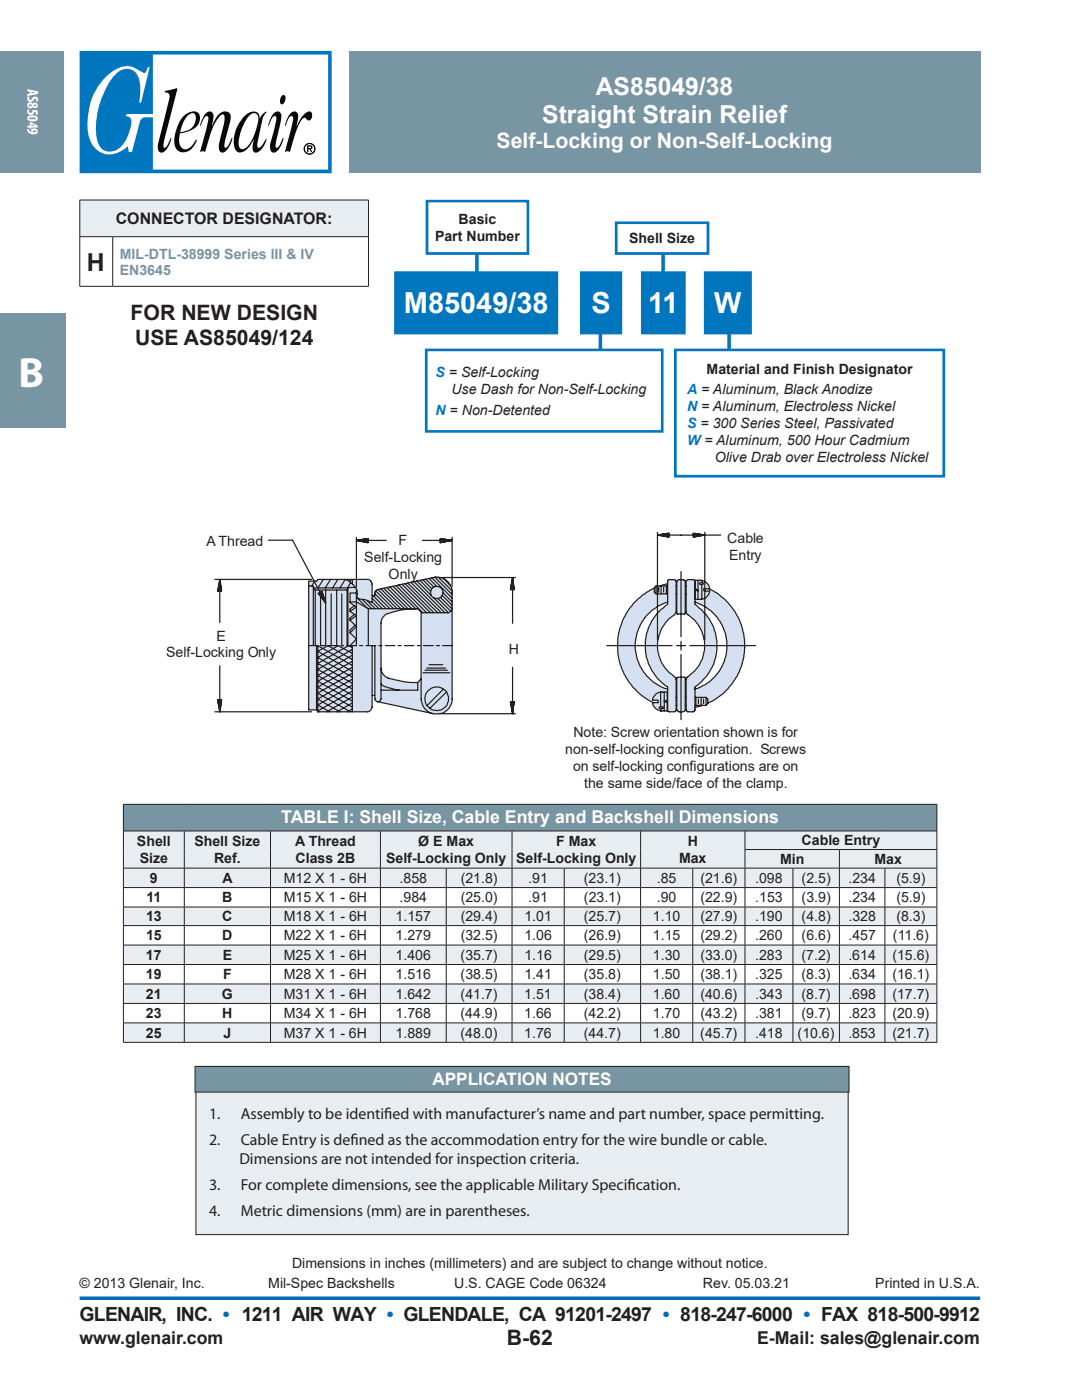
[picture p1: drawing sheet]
<svg xmlns="http://www.w3.org/2000/svg" width="216mm" height="279mm" viewBox="0 0 216 279" stroke-linecap="round" stroke-linejoin="round" font-family="sans-serif">
<path d="M15.9 259.1h179.7" fill="none" stroke="#006bb6" stroke-width=".71" stroke-linecap="butt"/>
<g fill="#7895a3">
<path d="M-.1 10.2h12.8v24.3h-12.8z" fill-rule="evenodd"/>
<path d="M69.6 10.2h126v24.3h-126z" fill-rule="evenodd"/>
</g>
<path d="M15.9 10.2h50.3v24.4h-50.3z" fill="#fff"/>
<path d="M30.5 10.9h35v23l-35-.1zM15.9 10.2v24.4h50.3v-24.4z" fill="#0076bf"/>
<g fill="#070909">
<path d="M56.3 19h.5a1.35 1.35 0 0 1-.5 1.8 .95 .95 0 0 1-.2-1.5z"/>
<path d="M61.5 29.2l.6 .1v.2l-.6 .1zM61.3 29v1.4h.2v-.6h.3l.3 .6h.2l-.3-.6 .1-.1a.37 .37 0 0 0 0-.6zM60.6 29.7a1.16 1.16 0 0 0 2.3 0 1.16 1.16 0 0 0-2.3 0zM60.8 29.7a.96 .96 0 0 1 1.9 0 .96 .96 0 0 1-1.9 0z"/>
<path d="M61.5 29.2l.6 .1v.2l-.6 .1zM61.3 29v1.4h.2v-.6h.3l.3 .6h.2l-.3-.6 .1-.1a.37 .37 0 0 0 0-.6zM60.6 29.7a1.16 1.16 0 0 0 2.3 0 1.16 1.16 0 0 0-2.3 0zM60.8 29.7a.96 .96 0 0 1 1.9 0 .96 .96 0 0 1-1.9 0z"/>
</g>
<path d="M21.2 15.3a5.6 5.6 0 0 1 5-2l2.5 1.3a1.36 1.36 0 0 0 .8-1.2l.2-.1a1.83 1.83 0 0 1-.2 1.6l-1.3 5.2-.2 .4-.2-.4 .1-1a7.7 7.7 0 0 0-.6-4.3 2.66 2.66 0 0 0-4.3 0 16.7 16.7 0 0 0-3.6 13.1 2.69 2.69 0 0 0 1.9 2.3 2.69 2.69 0 0 0 2.9-.9 8.3 8.3 0 0 0 2-5.5l-.2-.3-.8-.3v-.3l.5-.1h4.8v.6h-1.6a1.25 1.25 0 0 0-1.1 1.3l-1.5 5.7h-.6l-.2-1.2a4.6 4.6 0 0 1-6.2 .7 6 6 0 0 1-1.9-5 12.7 12.7 0 0 1 3.8-9.6z" fill="#fff"/>
<g fill="#070909">
<path d="M41.1 22.6a.87 .87 0 0 1 1.1-.2 .87 .87 0 0 1 .4 1.1l-.2 1.5a3.6 3.6 0 0 1 2.5-2.8 1.12 1.12 0 0 1 1.1 1.6l-1.1 4.2a1.38 1.38 0 0 0 .1 1.5 2.84 2.84 0 0 0 1.2-1.8l.1-.2-.2 1.2a2.72 2.72 0 0 1-1.8 1.8 1.32 1.32 0 0 1-.6-1.8l.2-1a11.2 11.2 0 0 0 .8-4.7l-.2-.2a4.2 4.2 0 0 0-2 2.6l-1.6 4.9a.71 .71 0 0 0-1 .1l1.6-6.1a.77 .77 0 0 0-.3-1.2 3.2 3.2 0 0 0-1.1 2l-.2-.1 .4-1.1z"/>
<path d="M54.7 22.6a.87 .87 0 0 1 1.1-.2 .87 .87 0 0 1 .3 1.1l-1 4.5a1.39 1.39 0 0 0 .1 1.5 2.84 2.84 0 0 0 1.2-1.8l.1-.2-.2 1.2a2.72 2.72 0 0 1-1.7 1.8 1.32 1.32 0 0 1-.7-1.8 16.7 16.7 0 0 0 1.2-5.3l-.2-.2a1.2 1.2 0 0 0-1 1.2l-.4 .7 .4-1.2z"/>
<path d="M32.9 18.2l2.5-.5-2.6 10.2a1.47 1.47 0 0 0 0 1.6 2.84 2.84 0 0 0 1.2-1.8l.2-.2-.3 1.2a2.72 2.72 0 0 1-1.7 1.8 1.25 1.25 0 0 1-.7-1.8l2.2-8.7a.98 .98 0 0 0 .1-1.1 .98 .98 0 0 0-.9-.5z"/>
<path d="M58 22.6a.87 .87 0 0 1 1.2-.2 .87 .87 0 0 1 .3 1.1l-.3 1.6 .7-1.3a2.09 2.09 0 0 1 2.1-1.5 1.12 1.12 0 0 1-.3 1.7h-.4a.6 .6 0 0 0-.4-.5 .6 .6 0 0 0-.6 .3 22.6 22.6 0 0 0-2.5 6.6v-.1a.69 .69 0 0 0-1 .1l1.6-6.1a.77 .77 0 0 0-.3-1.2 3.2 3.2 0 0 0-1.1 2l-.2-.1 .4-1.1z"/>
<path d="M37.3 23.2a1.07 1.07 0 0 1 1.6-.4 2.66 2.66 0 0 1-2.5 3.5l-.5 .1a7.1 7.1 0 0 1 1.4-3.2zM36.5 23.3a7.5 7.5 0 0 0-1.5 6.1 2.07 2.07 0 0 0 3.5-.1l.8-1.2-.1-.2-.2 .1a3.1 3.1 0 0 1-2 1.8 1.9 1.9 0 0 1-1.2-2.5l.1-.7 .8-.1a3.5 3.5 0 0 0 3.2-2.7 1.32 1.32 0 0 0-.5-1.4 1.32 1.32 0 0 0-1.5 0z"/>
<path d="M49.9 23a.98 .98 0 0 1 1.2-.3 .98 .98 0 0 1 .5 1.2 11.3 11.3 0 0 1-2.3 5.4 .92 .92 0 0 1-1.1 .5 .92 .92 0 0 1-.6-1.1 9.8 9.8 0 0 1 2.3-5.7zM48.7 23.2a7.1 7.1 0 0 0-1.9 6.2 1.26 1.26 0 0 0 .9 1 1.26 1.26 0 0 0 1.2-.3l.7-.7 1-1.5-.1 .8a2.13 2.13 0 0 0 .1 1.6 1.27 1.27 0 0 0 1.8-.7 3.2 3.2 0 0 0 .7-1.9l-.2 .4a2.73 2.73 0 0 1-1.3 1.4 .79 .79 0 0 1-.2-1.1l.2-1.1a13.9 13.9 0 0 1 1.2-4.4l.4-.6a2.43 2.43 0 0 0-1.4 1.3v-.1a1.15 1.15 0 0 0-1.7-1.2l-.9 .5z"/>
</g>
<path d="M-.1 62.6h13.2v22.8h-13.2z" fill="#7895a3"/>
<g fill="#d5e1f2">
<path d="M61.6 116l1.5 .1 .4-.4h10.2l.4 .5 .1 .6v2.1l.6-.1a1.02 1.02 0 0 1 .7-1.1l11.6-2.5a3.1 3.1 0 0 1 3.1 2.5v22.2a3 3 0 0 1-3.4 2.5l-11.2-2.3a.84 .84 0 0 1-.8-.6l-.1-.7h-.5v2.2a1.03 1.03 0 0 1-.6 1h-10.1l-.3-.3h-1.6z"/>
<path d="M126.5 120.4l1.1-1.1 1.3-1 1.6-.8 .6-.6h.8l1.3-.5a.62 .62 0 0 1 .3-.7l.5 .1a.7 .7 0 0 1 1 .4 .81 .81 0 0 1 1-.5l.6 .1 .2 .4a1.38 1.38 0 0 1 1.9-.3h.1a2.11 2.11 0 0 1 2.8 1.5 13.1 13.1 0 0 1 6.7 14.2 12.5 12.5 0 0 1-7 8.7l-.4 .5h-1l-1.2 .5a.94 .94 0 0 1-.8 .8 .94 .94 0 0 1-1-.6 .98 .98 0 0 1-1 .6 .98 .98 0 0 1-.9-.7 1.11 1.11 0 0 1-1.8 .4h-.2a2.19 2.19 0 0 1-2.8-1.6 12.7 12.7 0 0 1-3.7-19.8z"/>
</g>
<g fill="#fff">
<path d="M76.3 123.3l.8-.7 3.6-1 2.5-.1 .9 .8-.1 13.2-.8 .8-4.2-.5-2.2-.7-.7-1.2-.1-9.6z"/>
<path d="M133.4 123.6l1.4-1.2 .4 .2 1.3 .1 .4-.3 2 1.7a7.6 7.6 0 0 1-1.2 10.7l-.9 .8-.3-.4h-1.3l-.3 .4a9.1 9.1 0 0 1-3.8-7.1l.4-1.9 .9-1.7z"/>
<path d="M138.7 120.2a9.3 9.3 0 0 1 6.2 8.4v2.3l-.8 2-1.5 2.2-1.8 1.6-2.1 .8v-.4l1.4-1.2 2.3-3.2a10.1 10.1 0 0 0-3.7-12z"/>
<path d="M129.1 122.9l1.6-1.6 2.5-1.1v.4a9.8 9.8 0 0 0-2.7 14.1l1.4 1.4 1.5 1.1-.1 .5a9.5 9.5 0 0 1-6.1-6.2l-.6-2.8 .6-2.7 .9-1.6z"/>
</g>
<g fill="none" stroke="#231f20" stroke-width=".25">
<path d="M42.9 115.6h19.3M43.5 117.7l-.1 .3M43.6 116.9v1.1v-.8M43.8 116.1l-.1 1.9v-1.5M43.9 115.6l.3 2.4h-.8zM43.9 115.6v8.6M43.9 115.6l-.1 2.4v-2.2M43.9 116v2l.1-1.6M44.1 116.8v1.2v-.8M44.2 117.5v.5M53.6 107.8h4.8l6.6 12.5M61.6 116.9h.9v11.9"/>
<path d="M62.8 116l-.6 .9M62.9 117.8l-.4-.5h6.9v11.5M62.9 117.8v11M62.9 117.8h6.4M63.2 116l.2-.4h9.9a1.02 1.02 0 0 1 1 1v3.7l-1.4-.6-.7-.1a.89 .89 0 0 1-.9-.3 .89 .89 0 0 1-.1-1 3.3 3.3 0 0 0-1.6-2.3l-.7-.4-1 1.7M63.2 116h-1.6v12.8M63.5 118.4l.7-.3 .8 2.2zM64 118.5v10.3M64.3 118.1l-.1 1.2v-1.2l-.1 1.1-.1-1.1v.9l-.1-.7-.1 .6v-.6l-.1 .3-.1-.3-.1 .1M64.3 118.3v1.1l.1-1M64.4 118.6v1l.1-.8M64.5 115.6l-1 1.7"/>
<path d="M64.6 119v.8v-.6M64.7 119.3v.7l.1-.5M64.8 119.7v.4l.1-.2M65 117.8v11M66 115.6l-1.1 1.7M66.1 118.5v10.3M67.2 117.8v11M67.4 115.6l-1 1.7M68.2 118.5v10.3M69.3 117.8v11h1.9M69.4 117.3l-.1 .5M69.4 117.2h1.5"/>
<path d="M69.9 116.3l-.6 1M70.1 115.6l-.4 .5M70.3 115.7v.8M71.1 107.8l2.3-.3v.8zM71.1 107.8l2.3 .1h-2.2M71.1 107.8h6M71.1 107.3v9.9M71.1 118.3h-1.3v2l1.3 .8-1.3 .9M71.1 118.4l.1 .2M71.1 119.2l2.2 2.2M71.2 117.8h-.1v11M71.6 107.9l1.8 .1h-1.4"/>
<path d="M71.8 107.7l1.6 .1h-1.9M72.3 119.6l1.9 1.9M72.3 108.1h1.1h-.7M72.6 107.6h.8h-1.2M72.9 107.6h.5M73.1 108.2l.3 .1M73.2 119.8l1.7 1.7M74.3 119.4l2 2.1M74.3 118.9h.5M74.4 118.9l2.6 2.6M74.8 118.9v-.8l.5-.4 11.2-2.4a2.98 2.98 0 0 1 3.7 3v21.2a3 3 0 0 1-3.7 2.9l-11.2-2.4M74.8 118.5l3 3"/>
<path d="M75 117.9l3.5 3.6M75.4 117.7l3.8 3.8M76 117.5l4 4M76.6 117.4l4.1 4.1M77.2 117.3l4.2 4.2M77.8 117.2l4.4 4.3M78.4 117l4.5 4.5M79 116.9l5.4 5.4M79.6 116.7l5.5 5.6M80.2 116.6l5.7 5.7M80.8 116.5l5.8 5.8M81.4 116.4l5.9 5.9"/>
<path d="M82 116.2l6.1 6.1M82.6 116.1l6.2 6.2M83.2 115.9l2.9 3M83.8 115.8l2.1 2.2M84.3 107.8h5.9M84.4 115.7l1.7 1.8M85 115.6l1.6 1.6M85.6 115.4l1.5 1.6M86.1 115.3l4.1 4.1M86.6 119.3l2.9 3M86.8 115.2l3.4 3.4M87.4 119.4l2.6 2.6"/>
<path d="M87.5 115.2l2.7 2.7M87.7 115.3h15.1M87.8 107.5l2.4 .3-2.4 .5zM87.8 108.1h.8M87.9 119.2l2.3 2.3M88.2 108.2l-.4 .1M88.2 118.8l2 2M88.3 107.6h-.5h.9M88.3 118.3l1.9 1.8M88.6 115.5l1.3 1.4M89.1 107.6l-1.3 .1h1.7M89.4 108l-1.6 .1h1.2"/>
<path d="M89.7 107.9h-1.9h2.3M89.8 107.8h-2h2.4M90.2 107.3v9.8M101.9 117.2v.5M102 116.5v1.2v-.8M102.2 115.8l-.1 1.9v-1.6M102.3 115.3l.3 2.4h-.7zM102.3 115.3v9.1M102.3 115.3l-.1 2.4v-2.3M102.4 115.6v2.1v-1.7M102.4 116.4v1.3l.1-1M102.6 117.2v.5"/>
<path d="M130.6 117.4a12.6 12.6 0 0 0-7.4 11.4 12.6 12.6 0 0 0 7.2 11.4M130.9 116.9v1.6M131.2 106.8l2.3-.4v.8zM131.2 106.7l2.3 .1h-2.2M131.2 106.8h12.6M131.2 106.2v21.5M131.4 117.2v1M131.7 106.9h1.8h-1.4M131.9 106.6l1.6 .1h-1.9M131.9 116.9v1.6M132.3 106.5h1.2h-.8M132.4 107l1.1 .1h-.7"/>
<path d="M132.4 117.2v1M133 116.9v1.6M133 106.5h.5M133.1 107.1l.4 .1M133.2 116.5l-1.5 .4M133.2 116.9h-2.3l-.3 .3v1l.3 .3h2.3M133.3 115.8l1.3-.1 .3 .3-.1 6.4a10.5 10.5 0 0 0-2.8 3.2 7.6 7.6 0 0 0 2.7 9.6l.2 .4v6.1l-.3 .4h-1.2l-.2-.3v-4.7a9.8 9.8 0 0 1-1.1-15.6l1.1-.9zM134.9 118.5h.1M134.9 116.9h.1M135.3 115.8l1-.1 .4 .3v6.5h-1.5l-.2-.1v-6.3zM135.9 114.1v13M136.7 118.5h.2"/>
<path d="M136.7 116.9h.2M137 115.8l.2-.1h1.1l.3 .1 .1 4.8a10.8 10.8 0 0 1 4 5.6 9.8 9.8 0 0 1-4 10.9l-.1 4.8-.3 .2h-1.1l-.3-.4 .1-6.4a11.5 11.5 0 0 0 2.8-3.2 7.5 7.5 0 0 0-2.7-9.6l-.2-.4zM138.3 106.4v.8l2.3-.4-2.3-.3h.5M138.7 115.8a2.7 2.7 0 0 1 2.4 .6l.3 .5 .2 .6h-1.1v.5h1.1a1.91 1.91 0 0 1-1.9 1.6h-1zM138.7 107.1l-.4 .1M138.7 117.8l.6 .2M138.7 117.5l.6 .3M139.2 106.5h-.9h1.2M139.3 115.8v3.8M139.4 107l-1.1 .1h.8M139.6 116.4l.5-.1 .2 .2a.45 .45 0 0 1-.7-.1zM139.9 106.6l-1.6 .1h1.9"/>
<path d="M140 115.8v.5M140 116.7v2.9M140.2 106.9h-1.9h1.5M140.6 106.7l-2.3 .1h2.2M140.6 106.2v21.5M141.5 117.5a12.6 12.6 0 0 1 7.1 11.5 12.6 12.6 0 0 1-7.4 11.4M43.4 139.6l.1 .4M43.9 132.9v9.2M44.2 139.6h-.8l.5 2.5 .3-2.5v.5M61.6 128.8h1.9M61.6 128.8v12.9h1.6v-12.9M64.2 128.8h.6"/>
<path d="M64.9 120.1v.2M65.4 128.8h2M68 128.8h.6M69.6 128.8l-6.2 3.6 6.9 4M69.6 128.8l.7 .5M69.8 122l1.3 .9-1.3 .9M69.8 123.8l1.3 1.2-1.3 1.3M69.8 126.3l1.3 1.2-1.3 1.3M69.8 120.1h1.3l2.4 1.4M70.3 137.9l-6.9 4 .2 .2M70.3 136.7l-6.9 4 2.4 1.4M70.3 135.5l-6.9 4 4.4 2.6"/>
<path d="M70.3 134.3l-6.9 4 6.5 3.8M70.3 133.2l-6.9 3.9 6.9 4M70.3 132l-6.9 4 6.9 3.9M70.3 130.8l-6.9 4 6.9 4M70.3 129.6l-6.9 4 6.9 3.9M70.3 130.4l-2.8-1.6-4.1 2.4 6.9 4M70.3 131.6l-4.9-2.8-2 1.2 6.9 4M70.3 132.8l-6.9-4v13.3M70.3 139.1l-5.1 3M70.3 128.8v13.3M70.7 120.9l-.9 .6v.5M70.7 122.6l-.9 .7v.5"/>
<path d="M70.8 124.8l-1 1v.5M71.8 128.8h.6M73 128.8h2M73.5 121.5v7.3M74.3 128.8v12.4a1.15 1.15 0 0 1-1 .9h-9.9M74.3 120.1l1.3 1.4M74.3 138.8h.5M74.8 128.8v10.8l.5 .4M75.6 128.8h.6M76 136.5a5.5 5.5 0 0 0 2.8 1.1l.9 .1M76 133.3a2.45 2.45 0 0 0 2.7 2.3l2.1 .5 2.6 .2M76.9 128.8h1.9"/>
<path d="M79.4 128.8h.7M80.7 128.8h1.9M83.2 121.5a16.3 16.3 0 0 0-6.3 1.2 2.21 2.21 0 0 0-.9 1.7v15.1a.61 .61 0 0 1-.7 .5M83.3 128.8h.6M84 135.4l-.6 .8v1.5h-7.4M84 122.3v17.3a3.1 3.1 0 0 0 2.5 2.8M84.4 134.3h5.3M84.5 128.8h1.9M84.8 133.8h4.5M85.1 133.3h3.8M85.6 132.7h2.7M87 128.8h.7"/>
<path d="M88.3 128.8h1.9M88.5 137.5l-3.3 3.3M89.1 138.1l-3.3 3.3M90.2 121.4a.97 .97 0 0 1-.9 .9h-5.1l-.8-.8h-9.9M102.3 133.2v9.2M121.1 128.8h13M130.9 138.5l.2-.2a3.2 3.2 0 0 1 2-.2v3.8a2.59 2.59 0 0 1-2.4-.6l-.3-.4-.2-.7h1.1v-.5h-1.1v-.1l.2-.5zM131.8 138.1v2.9M132.5 139.7l.6 .3M132.5 140l.6 .2M132.5 138.1v3.8M133.2 120.2a9.1 9.1 0 0 0-6.5 8.6 9.1 9.1 0 0 0 6.5 8.7"/>
<path d="M134.9 139.2h.1M135 128.8h1.8M135.1 135.2h1.6v.1v6.4l-.3 .4h-.9l-.3-.2-.2-.3zM135.9 128v1.7M135.9 130.6v13M136.7 139.2h.2M137.7 128.8h13M138.7 120.2a9.1 9.1 0 0 1 6.3 8.8 9.1 9.1 0 0 1-6.5 8.6M138.7 139.2h2.2l.3 .3v.9l-.3 .4h-2.2M138.9 139.2v1.6M139.4 139.5v.9M139.9 139.2v1.6"/>
<path d="M140.4 139.5v.9M140.9 139.2v1.6M42.9 142.1h19.3M43.6 140.4v-.8v1.2M43.7 141.1v-1.5l.1 1.9M43.8 141.9v-2.3l.1 2.5M44 141.3l-.1-1.7v2.1M44.1 140.5v-.9v1.3M63.2 141.6l.2 .5M70.3 141.5l-1 .6M70.3 140.3l-3 1.8M87.7 142.4h15.1"/>
<path d="M101.9 140.1v.3M102 140.8v-.7v1.1M102.1 141.6v-1.5l.1 1.9M102.2 142.3v-2.2l.1 2.3M102.4 141.7v-1.6v2M102.5 141l-.1-.9v1.2M102.6 140.1h-.7l.4 2.3 .3-2.3v.5M131.6 141.1l.5-.1 .2 .2a.56 .56 0 0 1-.8 .1zM131.8 141.4v.5M134.9 140.8h.1M136.7 140.8h.2M140.2 140.8l-1.5 .4"/>
<circle cx="87.1" cy="118.2" r="1.23"/>
<circle cx="87.2" cy="139.5" r="2.34"/>
</g>
<path d="M15.9 39.9h57.6v7.3h-57.6z" fill="#e7edf0"/>
<path d="M15.9 39.9h57.7M15.9 40v7.2M73.5 40v7.2M15.9 47.2h57.7M15.9 57.1h57.7M15.9 47.3v9.8M22.5 47.3v9.8M73.5 47.3v9.8" fill="none" stroke="#231f20" stroke-width=".2"/>
<path d="M39.1 212.8h130.1v33.6h-130.1z" fill="#e7edf0"/>
<path d="M39.1 212.8h130.1v33.6h-130.1z" fill="none" stroke="#231f20" stroke-width=".2"/>
<path d="M38.9 212.8h130.5v5.2h-130.5z" fill="#7895a3"/>
<path d="M38.9 212.8h130.5v5.2h-130.5z" fill="none" stroke="#231f20" stroke-width=".2"/>
<path d="M95.2 48.2v15.4M119.8 59.2v19.2M132.3 45v19.3M145.5 57.6v19.3" fill="none" stroke="#0076bf" stroke-width=".71" stroke-linecap="butt"/>
<path d="M85.2 40.1h20.1v10.5h-20.1z" fill-rule="evenodd" fill="#fff"/>
<path d="M85.2 40.1h20.1v10.5h-20.1z" fill="none" stroke="#0076bf" stroke-width=".53"/>
<path d="M78.7 54.1h32.7v12.6h-32.7zM115.7 54.1h8.5v12.6h-8.5zM127.9 54.1h9v12.6h-9zM140.4 54.1h9.6v12.6h-9.6z" fill="#0076bf"/>
<path d="M111.4 54.1h4.3v12.6h-4.3zM124.2 54.1h3.7v12.6h-3.7zM136.9 54.1h3.5v12.6h-3.5z" fill="#fff"/>
<path d="M122.9 44.5h18.4v6.1h-18.4z" fill-rule="evenodd" fill="#fff"/>
<path d="M122.9 44.5h18.4v6.1h-18.4z" fill="none" stroke="#0076bf" stroke-width=".53"/>
<path d="M134.8 69.8h53.5v25.2h-53.5z" fill-rule="evenodd" fill="#fff"/>
<path d="M134.8 69.8h53.5v25.2h-53.5z" fill="none" stroke="#0076bf" stroke-width=".53"/>
<path d="M85 69.8h47.1v16.3h-47.1z" fill-rule="evenodd" fill="#fff"/>
<path d="M85 69.8h47.1v16.3h-47.1z" fill="none" stroke="#0076bf" stroke-width=".53"/>
<path d="M24.6 160.5h162.3v5.3h-162.3z" fill="#7895a3"/>
<g fill="#e7edf0">
<path d="M24.6 165.8h12.2v7.5h-12.2zM36.8 165.8h17.2v7.5h-17.2zM54 165.8h21.9v7.5h-21.9zM75.9 165.8h26.3v7.5h-26.3zM102.2 165.8h25.6v7.5h-25.6zM127.8 165.8h20.8v7.5h-20.8zM148.6 165.8h38.3v3.7h-38.3zM148.6 169.5h18.9v3.8h-18.9zM167.5 169.5h19.4v3.8h-19.4z"/>
<path d="M24.6 173.3h12.2v3.8h-12.2zM36.8 173.3h17.2v3.8h-17.2zM54 173.3h21.9v3.8h-21.9zM75.9 173.3h13.1v3.8h-13.1zM89 173.3h13.2v3.8h-13.2zM102.2 173.3h10.4v3.8h-10.4zM112.6 173.3h15.2v3.8h-15.2zM127.8 173.3h10.4v3.8h-10.4zM138.2 173.3h10.4v3.8h-10.4zM148.6 173.3h9.6v3.8h-9.6zM158.2 173.3h9.3v3.8h-9.3zM167.5 173.3h9.1v3.8h-9.1zM176.6 173.3h10.3v3.8h-10.3zM24.6 181h12.2v3.7h-12.2zM36.8 181h17.2v3.7h-17.2zM54 181h21.9v3.7h-21.9zM75.9 181h13.1v3.7h-13.1zM89 181h13.2v3.7h-13.2zM102.2 181h10.4v3.7h-10.4zM112.6 181h15.2v3.7h-15.2zM127.8 181h10.4v3.7h-10.4zM138.2 181h10.4v3.7h-10.4zM148.6 181h9.6v3.7h-9.6zM158.2 181h9.3v3.7h-9.3zM167.5 181h9.1v3.7h-9.1zM176.6 181h10.3v3.7h-10.3zM24.6 188.6h12.2v3.9h-12.2zM36.8 188.6h17.2v3.9h-17.2zM54 188.6h21.9v3.9h-21.9zM75.9 188.6h13.1v3.9h-13.1zM89 188.6h13.2v3.9h-13.2zM102.2 188.6h10.4v3.9h-10.4zM112.6 188.6h15.2v3.9h-15.2zM127.8 188.6h10.4v3.9h-10.4zM138.2 188.6h10.4v3.9h-10.4zM148.6 188.6h9.6v3.9h-9.6zM158.2 188.6h9.3v3.9h-9.3zM167.5 188.6h9.1v3.9h-9.1zM176.6 188.6h10.3v3.9h-10.3zM24.6 196.4h12.2v3.9h-12.2zM36.8 196.4h17.2v3.9h-17.2zM54 196.4h21.9v3.9h-21.9zM75.9 196.4h13.1v3.9h-13.1zM89 196.4h13.2v3.9h-13.2zM102.2 196.4h10.4v3.9h-10.4zM112.6 196.4h15.2v3.9h-15.2zM127.8 196.4h10.4v3.9h-10.4zM138.2 196.4h10.4v3.9h-10.4zM148.6 196.4h9.6v3.9h-9.6zM158.2 196.4h9.3v3.9h-9.3zM167.5 196.4h9.1v3.9h-9.1zM176.6 196.4h10.3v3.9h-10.3zM24.6 204.1h12.2v3.9h-12.2zM36.8 204.1h17.2v3.9h-17.2zM54 204.1h21.9v3.9h-21.9zM75.9 204.1h13.1v3.9h-13.1zM89 204.1h13.2v3.9h-13.2zM102.2 204.1h10.4v3.9h-10.4zM112.6 204.1h15.2v3.9h-15.2zM127.8 204.1h10.4v3.9h-10.4zM138.2 204.1h10.4v3.9h-10.4zM148.6 204.1h9.6v3.9h-9.6zM158.2 204.1h9.3v3.9h-9.3zM167.5 204.1h9.1v3.9h-9.1zM176.6 204.1h10.3v3.9h-10.3z"/>
</g>
<path d="M24.6 177.1h12.2v3.9h-12.2zM36.8 177.1h17.2v3.9h-17.2zM54 177.1h21.9v3.9h-21.9zM75.9 177.1h13.1v3.9h-13.1zM89 177.1h13.2v3.9h-13.2zM102.2 177.1h10.4v3.9h-10.4zM112.6 177.1h15.2v3.9h-15.2zM127.8 177.1h10.4v3.9h-10.4zM138.2 177.1h10.4v3.9h-10.4zM148.6 177.1h9.6v3.9h-9.6zM158.2 177.1h9.3v3.9h-9.3zM167.5 177.1h9.1v3.9h-9.1zM176.6 177.1h10.3v3.9h-10.3zM24.6 184.7h12.2v3.9h-12.2zM36.8 184.7h17.2v3.9h-17.2zM54 184.7h21.9v3.9h-21.9zM75.9 184.7h13.1v3.9h-13.1zM89 184.7h13.2v3.9h-13.2zM102.2 184.7h10.4v3.9h-10.4zM112.6 184.7h15.2v3.9h-15.2zM127.8 184.7h10.4v3.9h-10.4zM138.2 184.7h10.4v3.9h-10.4zM148.6 184.7h9.6v3.9h-9.6zM158.2 184.7h9.3v3.9h-9.3zM167.5 184.7h9.1v3.9h-9.1zM176.6 184.7h10.3v3.9h-10.3zM24.6 192.5h12.2v3.9h-12.2zM36.8 192.5h17.2v3.9h-17.2zM54 192.5h21.9v3.9h-21.9zM75.9 192.5h13.1v3.9h-13.1zM89 192.5h13.2v3.9h-13.2zM102.2 192.5h10.4v3.9h-10.4zM112.6 192.5h15.2v3.9h-15.2zM127.8 192.5h10.4v3.9h-10.4zM138.2 192.5h10.4v3.9h-10.4zM148.6 192.5h9.6v3.9h-9.6zM158.2 192.5h9.3v3.9h-9.3zM167.5 192.5h9.1v3.9h-9.1zM176.6 192.5h10.3v3.9h-10.3zM24.6 200.3h12.2v3.8h-12.2zM36.8 200.3h17.2v3.8h-17.2zM54 200.3h21.9v3.8h-21.9zM75.9 200.3h13.1v3.8h-13.1zM89 200.3h13.2v3.8h-13.2zM102.2 200.3h10.4v3.8h-10.4zM112.6 200.3h15.2v3.8h-15.2zM127.8 200.3h10.4v3.8h-10.4zM138.2 200.3h10.4v3.8h-10.4zM148.6 200.3h9.6v3.8h-9.6zM158.2 200.3h9.3v3.8h-9.3zM167.5 200.3h9.1v3.8h-9.1zM176.6 200.3h10.3v3.8h-10.3z" fill="#fff"/>
<g fill="none" stroke="#231f20" stroke-width=".2">
<path d="M24.6 160.5h162.4M24.6 173.3h162.4M24.6 177.1h162.4M24.6 160.6v5.2M24.6 165.9v7.3M24.6 173.3v3.8M24.6 177.2v3.8M36.8 165.9v7.3M36.8 173.3v3.8M36.8 177.2v3.8M54 165.9v7.3M54 173.3v3.8"/>
<path d="M54 177.2v3.8M75.9 165.9v7.3M75.9 173.3v3.8M75.9 177.2v3.8M89 173.3v3.8M89 177.2v3.8M102.2 165.9v7.3M102.2 173.3v3.8M102.2 177.2v3.8M112.6 173.3v3.8M112.6 177.2v3.8M127.8 165.9v7.3"/>
<path d="M127.8 173.3v3.8M127.8 177.2v3.8M138.2 173.3v3.8M138.2 177.2v3.8M148.6 169.5h38.4M148.6 165.9v3.6M148.6 169.6v3.6M148.6 173.3v3.8M148.6 177.2v3.8M158.2 173.3v3.8M158.2 177.2v3.8M167.5 169.6v3.6"/>
<path d="M167.5 173.3v3.8M167.5 177.2v3.8M176.6 173.3v3.8M176.6 177.2v3.8M186.9 160.6v5.2h-162.3M186.9 165.9v3.6M186.9 169.6v3.6M186.9 173.3v3.8M186.9 177.2v3.8M24.6 196.4h162.3v3.8l-162.3 .1M24.6 181h162.4M24.6 184.7h162.4"/>
<path d="M24.6 188.6h162.4M24.6 192.5h162.4M24.6 181.1v3.6M24.6 184.8v3.8M24.6 188.7v3.7M24.6 192.5v3.8M24.6 196.4v3.8M36.8 181.1v3.6M36.8 184.8v3.8M36.8 188.7v3.7M36.8 192.5v3.8M36.8 196.4v3.8"/>
<path d="M54 181.1v3.6M54 184.8v3.8M54 188.7v3.7M54 192.5v3.8M54 196.4v3.8M75.9 181.1v3.6M75.9 184.8v3.8M75.9 188.7v3.7M75.9 192.5v3.8M75.9 196.4v3.8M89 181.1v3.6M89 184.8v3.8"/>
<path d="M89 188.7v3.7M89 192.5v3.8M89 196.4v3.8M102.2 181.1v3.6M102.2 184.8v3.8M102.2 188.7v3.7M102.2 192.5v3.8M102.2 196.4v3.8M112.6 181.1v3.6M112.6 184.8v3.8M112.6 188.7v3.7M112.6 192.5v3.8"/>
<path d="M112.6 196.4v3.8M127.8 181.1v3.6M127.8 184.8v3.8M127.8 188.7v3.7M127.8 192.5v3.8M127.8 196.4v3.8M138.2 181.1v3.6M138.2 184.8v3.8M138.2 188.7v3.7M138.2 192.5v3.8M138.2 196.4v3.8M148.6 181.1v3.6"/>
<path d="M148.6 184.8v3.8M148.6 188.7v3.7M148.6 192.5v3.8M148.6 196.4v3.8M158.2 181.1v3.6M158.2 184.8v3.8M158.2 188.7v3.7M158.2 192.5v3.8M158.2 196.4v3.8M167.5 181.1v3.6M167.5 184.8v3.8M167.5 188.7v3.7"/>
<path d="M167.5 192.5v3.8M167.5 196.4v3.8M176.6 181.1v3.6M176.6 184.8v3.8M176.6 188.7v3.7M176.6 192.5v3.8M176.6 196.4v3.8M186.9 181.1v3.6M186.9 184.8v3.8M186.9 188.7v3.7M186.9 192.5v3.8M24.6 204.1h162.4"/>
<path d="M24.6 208h162.4M24.6 200.3v3.8M24.6 204.2v3.8M36.8 200.3v3.8M36.8 204.2v3.8M54 200.3v3.8M54 204.2v3.8M75.9 200.3v3.8M75.9 204.2v3.8M89 200.3v3.8M89 204.2v3.8M102.2 200.3v3.8"/>
<path d="M102.2 204.2v3.8M112.6 200.3v3.8M112.6 204.2v3.8M127.8 200.3v3.8M127.8 204.2v3.8M138.2 200.3v3.8M138.2 204.2v3.8M148.6 200.3v3.8M148.6 204.2v3.8M158.2 200.3v3.8M158.2 204.2v3.8M167.5 200.3v3.8"/>
<path d="M167.5 204.2v3.8M176.6 200.3v3.8M176.6 204.2v3.8M186.9 200.3v3.8M186.9 204.2v3.8"/>
</g>
<text font-size="8.5" fill="#fff" x="3.7" y="77.2">B</text>
<g font-size="5.8" fill="#fff">
<text x="80.6" y="62.5">M85049/38</text>
<text x="118" y="62.5">S</text>
<text x="129.3" y="62.5">11</text>
<text x="142.5" y="62.5">W</text>
</g>
<g font-size="4.9" fill="#fff">
<text x="118.9" y="18.9">AS85049/38</text>
<text x="108.2" y="24.5">Straight Strain Relief</text>
</g>
<text font-size="4.9" fill="#231f20" x="17.3" y="54">H</text>
<text font-size="4.2" fill="#fff" x="99.1" y="29.4">Self-Locking or Non-Self-Locking</text>
<g font-size="4.2" fill="#231f20">
<text x="26.1" y="64">FOR NEW DESIGN</text>
<text x="27" y="68.9">USE AS85049/124</text>
<text x="101.1" y="268.4">B-62</text>
</g>
<text font-size="3.9" fill="#231f20" x="15.9" y="263.6">GLENAIR, INC. • 1211 AIR WAY • GLENDALE, CA 91201-2497 • 818-247-6000 • FAX 818-500-9912</text>
<text font-size="3.5" fill="#fff" x="56.1" y="164.2">TABLE I: Shell Size, Cable Entry and Backshell Dimensions</text>
<g font-size="3.5" fill="#231f20">
<text x="15.9" y="268.2">www.glenair.com</text>
<text x="151.1" y="268.2">E-Mail: sales@glenair.com</text>
</g>
<text font-size="3.4" fill="#fff" x="86.3" y="216.5">APPLICATION NOTES</text>
<text font-size="3.2" fill="#fff" x="5.5" y="17.7" transform="rotate(90 5.5 17.7)">AS85049</text>
<g font-size="3.2" fill="#231f20">
<text x="23.1" y="44.7">CONNECTOR DESIGNATOR:</text>
<text x="41.7" y="223.3">1.</text>
<text x="48.1" y="223.3">Assembly to be identif</text>
<text x="76.6" y="223.3">ied with manufacturer’s name and part number, space permitting.</text>
<text x="41.7" y="228.5">2.</text>
<text x="47.8" y="232.4">Dimensions are not intended for inspection criteria.</text>
<text x="48.1" y="228.5">Cable Entry is def</text>
<text x="69.9" y="228.5">ined as the accommodation entry for the wire bundle or cable.</text>
<text x="41.7" y="237.5">3.</text>
<text x="48.1" y="237.5">For complete dimensions, see the applicable Military Specif</text>
<text x="125.2" y="237.5">ication.</text>
<text x="41.7" y="242.7">4.</text>
<text x="48.1" y="242.7">Metric dimensions (mm) are in parentheses.</text>
</g>
<g font-size="2.8" fill="#231f20">
<text x="91.5" y="44.7">Basic</text>
<text x="86.8" y="48.1">Part Number</text>
<text x="125.5" y="48.6">Shell Size</text>
<text x="141" y="74.7">Material and Finish Designator</text>
<text x="90.1" y="78.6">Use Dash for Non-Self-Locking</text>
<text x="142.6" y="92.2">Olive Drab over Electroless Nickel</text>
<text x="41.2" y="109">A Thread</text>
<text x="72.7" y="112.1">Self-Locking</text>
<text x="79.5" y="108.7">F</text>
<text x="145.1" y="108.4">Cable</text>
<text x="145.5" y="111.8">Entry</text>
<text x="77.6" y="115.5">Only</text>
<text x="33.1" y="131.2">Self-Locking Only</text>
<text x="43.2" y="127.8">E</text>
<text x="101.5" y="130.5">H</text>
<text x="114.4" y="147">Note: Screw orientation shown is for</text>
<text x="112.8" y="150.4">non-self-locking configuration. Screws</text>
<text x="114.3" y="153.8">on self-locking configurations are on</text>
<text x="116.5" y="157.2">the same side/face of the clamp.</text>
<text x="27.3" y="168.9">Shell</text>
<text x="27.9" y="172.3">Size</text>
<text x="38.8" y="168.9">Shell Size</text>
<text x="42.7" y="172.3">Ref.</text>
<text x="58.9" y="168.9">A Thread</text>
<text x="59" y="172.3">Class 2B</text>
<text x="77" y="172.3">Self-Locking Only</text>
<text x="83.5" y="168.9">Ø E Max</text>
<text x="103" y="172.3">Self-Locking Only</text>
<text x="111" y="168.9">F Max</text>
<text x="135.5" y="172.3">Max</text>
<text x="137.2" y="168.9">H</text>
<text x="155.6" y="172.4">Min</text>
<text x="160" y="168.7">Cable Entry</text>
<text x="174.5" y="172.4">Max</text>
<text x="29.9" y="176.2">9</text>
<text x="44.4" y="176.2">A</text>
<text x="56.6" y="176.2">M12 X 1 - 6H</text>
<text x="79.7" y="176.2">.858</text>
<text x="91.9" y="176.2">(21.8)</text>
<text x="105.4" y="176.2">.91</text>
<text x="116.5" y="176.2">(23.1)</text>
<text x="131.1" y="176.2">.85</text>
<text x="139.8" y="176.2">(21.6)</text>
<text x="150.7" y="176.2">.098</text>
<text x="160" y="176.2">(2.5)</text>
<text x="169.3" y="176.2">.234</text>
<text x="178.9" y="176.2">(5.9)</text>
<text x="29.1" y="183.9">13</text>
<text x="29.2" y="180.1">11</text>
<text x="44.4" y="180.1">B</text>
<text x="44.4" y="183.9">C</text>
<text x="56.6" y="180.1">M15 X 1 - 6H</text>
<text x="56.6" y="183.9">M18 X 1 - 6H</text>
<text x="78.9" y="183.9">1.157</text>
<text x="79.7" y="180.1">.984</text>
<text x="91.9" y="183.9">(29.4)</text>
<text x="91.9" y="180.1">(25.0)</text>
<text x="104.6" y="183.9">1.01</text>
<text x="105.4" y="180.1">.91</text>
<text x="116.5" y="183.9">(25.7)</text>
<text x="116.5" y="180.1">(23.1)</text>
<text x="130.3" y="183.9">1.10</text>
<text x="131.1" y="180.1">.90</text>
<text x="139.8" y="183.9">(27.9)</text>
<text x="139.8" y="180.1">(22.9)</text>
<text x="150.7" y="183.9">.190</text>
<text x="150.7" y="180.1">.153</text>
<text x="160" y="183.9">(4.8)</text>
<text x="160" y="180.1">(3.9)</text>
<text x="169.3" y="183.9">.328</text>
<text x="169.3" y="180.1">.234</text>
<text x="178.9" y="183.9">(8.3)</text>
<text x="178.9" y="180.1">(5.9)</text>
<text x="29.1" y="191.6">17</text>
<text x="29.1" y="187.7">15</text>
<text x="44.4" y="187.7">D</text>
<text x="44.4" y="191.6">E</text>
<text x="56.6" y="191.6">M25 X 1 - 6H</text>
<text x="56.6" y="187.7">M22 X 1 - 6H</text>
<text x="78.9" y="191.6">1.406</text>
<text x="78.9" y="187.7">1.279</text>
<text x="91.9" y="191.6">(35.7)</text>
<text x="91.9" y="187.7">(32.5)</text>
<text x="104.6" y="191.6">1.16</text>
<text x="104.6" y="187.7">1.06</text>
<text x="116.5" y="191.6">(29.5)</text>
<text x="116.5" y="187.7">(26.9)</text>
<text x="130.3" y="191.6">1.30</text>
<text x="130.3" y="187.7">1.15</text>
<text x="139.8" y="191.6">(33.0)</text>
<text x="139.8" y="187.7">(29.2)</text>
<text x="150.7" y="191.6">.283</text>
<text x="150.7" y="187.7">.260</text>
<text x="160" y="191.6">(7.2)</text>
<text x="160" y="187.7">(6.6)</text>
<text x="169.3" y="191.6">.614</text>
<text x="169.3" y="187.7">.457</text>
<text x="178.1" y="191.6">(15.6)</text>
<text x="178.2" y="187.7">(11.6)</text>
<text x="29.1" y="195.5">19</text>
<text x="44.5" y="195.5">F</text>
<text x="56.6" y="195.5">M28 X 1 - 6H</text>
<text x="78.9" y="195.5">1.516</text>
<text x="91.9" y="195.5">(38.5)</text>
<text x="104.6" y="195.5">1.41</text>
<text x="116.5" y="195.5">(35.8)</text>
<text x="130.3" y="195.5">1.50</text>
<text x="139.7" y="195.5">(38.1)</text>
<text x="150.7" y="195.5">.325</text>
<text x="160" y="195.5">(8.3)</text>
<text x="169.3" y="195.5">.634</text>
<text x="178.1" y="195.5">(16.1)</text>
<text x="29.1" y="203.2">23</text>
<text x="29.1" y="199.3">21</text>
<text x="44.3" y="199.3">G</text>
<text x="44.3" y="203.2">H</text>
<text x="56.6" y="203.2">M34 X 1 - 6H</text>
<text x="56.6" y="199.3">M31 X 1 - 6H</text>
<text x="78.9" y="203.2">1.768</text>
<text x="78.9" y="199.3">1.642</text>
<text x="91.9" y="203.2">(44.9)</text>
<text x="91.9" y="199.3">(41.7)</text>
<text x="104.6" y="203.2">1.66</text>
<text x="104.6" y="199.3">1.51</text>
<text x="116.5" y="203.2">(42.2)</text>
<text x="116.5" y="199.3">(38.4)</text>
<text x="130.3" y="203.2">1.70</text>
<text x="130.3" y="199.3">1.60</text>
<text x="139.7" y="203.2">(43.2)</text>
<text x="139.7" y="199.3">(40.6)</text>
<text x="150.7" y="203.2">.381</text>
<text x="150.7" y="199.3">.343</text>
<text x="159.9" y="203.2">(9.7)</text>
<text x="159.9" y="199.3">(8.7)</text>
<text x="169.3" y="203.2">.823</text>
<text x="169.3" y="199.3">.698</text>
<text x="178.1" y="203.2">(20.9)</text>
<text x="178.1" y="199.3">(17.7)</text>
<text x="29.1" y="207.1">25</text>
<text x="44.6" y="207.1">J</text>
<text x="56.6" y="207.1">M37 X 1 - 6H</text>
<text x="78.9" y="207.1">1.889</text>
<text x="91.9" y="207.1">(48.0)</text>
<text x="104.6" y="207.1">1.76</text>
<text x="116.5" y="207.1">(44.7)</text>
<text x="130.3" y="207.1">1.80</text>
<text x="139.7" y="207.1">(45.7)</text>
<text x="150.7" y="207.1">.418</text>
<text x="159.2" y="207.1">(10.6)</text>
<text x="169.3" y="207.1">.853</text>
<text x="178.1" y="207.1">(21.7)</text>
<text x="15.9" y="257.1">© 2013 Glenair, Inc.</text>
<text x="53.5" y="257.1">Mil-Spec Backshells</text>
<text x="58.3" y="253.1">Dimensions in inches (millimeters) and are subject to change without notice.</text>
<text x="90.6" y="257.1">U.S. CAGE Code 06324</text>
<text x="140.3" y="257.1">Rev. 05.03.21</text>
<text x="174.6" y="257.1">Printed in U.S.A.</text>
</g>
<g font-size="2.8" fill="#7895a3">
<text x="23.9" y="51.6">MIL-DTL-38999 Series III &amp; IV</text>
<text x="23.9" y="54.8">EN3645</text>
</g>
<g font-size="2.8" fill="#0076bf">
<text x="86.9" y="75.2">S = Self-Locking</text>
<text x="86.9" y="82.8">N = Non-Detented</text>
<text x="137.1" y="78.6">A = Aluminum, Black Anodize</text>
<text x="137.1" y="82">N = Aluminum, Electroless Nickel</text>
<text x="137.1" y="85.4">S = 300 Series Steel, Passivated</text>
<text x="137.1" y="88.8">W= Aluminum, 500 Hour Cadmium</text>
</g>
</svg>
